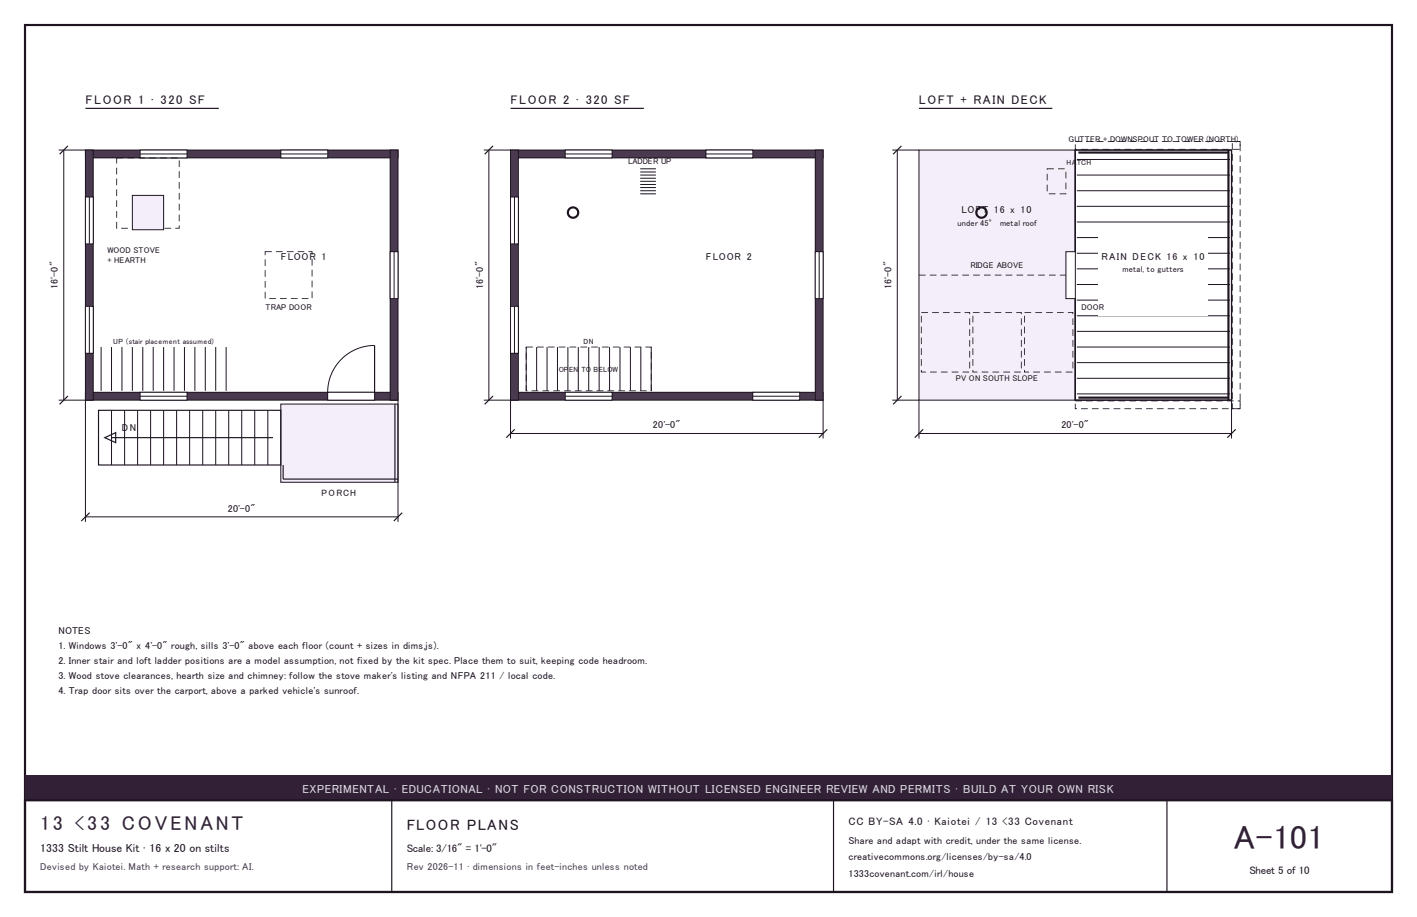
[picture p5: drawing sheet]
<svg xmlns="http://www.w3.org/2000/svg" width="432mm" height="279mm" viewBox="0 0 432 279" stroke-linecap="round" stroke-linejoin="round" font-family="sans-serif">
<path d="M7.6 7.6h416.6v264.2h-416.6z" fill="none" stroke="#1d1420" stroke-width=".66" stroke-linecap="butt"/>
<path d="M7.6 236.2h416.6v7.6h-416.6z" fill="#322036"/>
<path d="M7.6 243.8h416.6v28h-416.6z" fill="none" stroke="#1d1420" stroke-width=".66" stroke-linecap="butt"/>
<path d="M26 33h40.7M119.4 243.8v28M254 243.8v28M355.6 243.8v28" fill="none" stroke="#1d1420" stroke-width=".36"/>
<path d="M26 45.7h95.3v2.4h-95.3z" fill="#4a3a50"/>
<path d="M26 45.7h95.3v2.4h-95.3z" fill="none" stroke="#1d1420" stroke-width=".3"/>
<path d="M26 119.5h95.3v2.4h-95.3z" fill="#4a3a50"/>
<path d="M26 119.5h95.3v2.4h-95.3z" fill="none" stroke="#1d1420" stroke-width=".3"/>
<path d="M26 45.7h2.4v76.2h-2.4z" fill="#4a3a50"/>
<path d="M26 45.7h2.4v76.2h-2.4z" fill="none" stroke="#1d1420" stroke-width=".3"/>
<path d="M118.9 45.7h2.4v76.2h-2.4z" fill="#4a3a50"/>
<path d="M118.9 45.7h2.4v76.2h-2.4z" fill="none" stroke="#1d1420" stroke-width=".3"/>
<path d="M42.7 45.7h14.3v2.4h-14.3z" fill="#fff"/>
<path d="M42.7 45.7h14.3v2.4h-14.3zM42.7 46.9h14.3" fill="none" stroke="#1d1420" stroke-width=".3"/>
<path d="M85.6 45.7h14.3v2.4h-14.3z" fill="#fff"/>
<path d="M85.6 45.7h14.3v2.4h-14.3zM85.6 46.9h14.2" fill="none" stroke="#1d1420" stroke-width=".3"/>
<path d="M42.7 119.5h14.3v2.4h-14.3z" fill="#fff"/>
<path d="M42.7 119.5h14.3v2.4h-14.3zM42.7 120.7h14.3" fill="none" stroke="#1d1420" stroke-width=".3"/>
<path d="M26 60h2.4v14.3h-2.4z" fill="#fff"/>
<path d="M26 60h2.4v14.3h-2.4zM27.2 60v14.3" fill="none" stroke="#1d1420" stroke-width=".3"/>
<path d="M26 93.3h2.4v14.3h-2.4z" fill="#fff"/>
<path d="M26 93.3h2.4v14.3h-2.4zM27.2 93.3v14.3" fill="none" stroke="#1d1420" stroke-width=".3"/>
<path d="M118.9 76.7h2.4v14.3h-2.4z" fill="#fff"/>
<path d="M118.9 76.7h2.4v14.3h-2.4zM120.1 76.7v14.3" fill="none" stroke="#1d1420" stroke-width=".3"/>
<circle cx="45.1" cy="64.8" r="1.57" fill="none" stroke="#1d1420" stroke-width=".66" stroke-linecap="butt"/>
<path d="M99.8 119.5h14.3v2.4h-14.3z" fill="#fff"/>
<path d="M99.8 119.5h14.3v2.4h-14.3zM114.1 105.3a14.3 14.3 0 0 0-14.3 14.2" fill="none" stroke="#1d1420" stroke-width=".3"/>
<path d="M114.1 105.3v14.2" fill="none" stroke="#1d1420" stroke-width=".36"/>
<path d="M38.9 48h2v.2h-2zM42.2 48h2v.2h-2zM45.5 48h2v.2h-2zM48.8 48h2v.2h-2zM52.1 48h2v.2h-2zM54.5 48.9h.2v2h-.2zM54.5 52.2h.2v2h-.2zM54.5 55.5h.2v2h-.2zM54.5 58.8h.2v2h-.2zM54.5 62.1h.2v2h-.2zM54.5 65.4h.2v2h-.2zM53.4 69.4l1.2 .1-.1-.8h.2v1h-1.3zM50.1 69.4h2.1v.3h-2.1zM46.8 69.4h2.1v.3h-2.1zM43.5 69.4h2.1v.3h-2.1zM40.2 69.4h2.1v.3h-2.1zM36.9 69.4h2.1v.3h-2.1zM35.4 67.6h.3v2.1h-.3zM35.4 64.3h.3v2h-.3zM35.4 61h.3v2h-.3zM35.4 57.7h.3v2h-.3zM35.4 54.4h.3v2h-.3zM35.4 51.1h.3v2h-.3zM35.4 48h2.2v.2l-2-.1 .1 1.7h-.3z" fill="#1d1420"/>
<path d="M40.3 59.5h9.6v10.5h-9.6z" fill="#f3eefa"/>
<path d="M40.3 59.5h9.6v10.5h-9.6z" fill="none" stroke="#1d1420" stroke-width=".3"/>
<path d="M84.1 76.6h2v.2h-2zM87.4 76.6h2v.2h-2zM90.7 76.6h2v.2h-2zM94 76.6h1.2v1h-.2l.1-.9-1.1 .1zM95 78.9h.2v2h-.2zM95 82.2h.2v2h-.2zM95 85.5h.2v2h-.2zM95 88.8h.2v2h-.2zM91.9 90.9h2.1v.2h-2.1zM88.6 90.9h2.1v.2h-2.1zM85.3 90.9h2.1v.2h-2.1zM82 90.9h2.1v.2h-2.1zM80.7 88.9h.2v2.1h-.2zM80.7 85.6h.2v2.1h-.2zM80.7 82.3h.2v2.1h-.2zM80.7 79h.2v2.1h-.2zM80.7 76.6h2.1v.2l-2-.1 .1 1h-.2z" fill="#1d1420"/>
<path d="M85.6 123.1h35.7v23.8h-35.7z" fill="#f3eefa"/>
<g fill="none" stroke="#1d1420" stroke-width=".3">
<path d="M17.9 45.7h8.1M19.4 45.7v76.2M30.8 105.7v13.4M34 105.7v13.4M37.2 105.7v13.4M40.3 105.7v13.4M43.5 105.7v13.4M46.7 105.7v13.4M49.9 105.7v13.4M53 105.7v13.4M56.2 105.7v13.4M59.4 105.7v13.4"/>
<path d="M62.6 105.7v13.4M65.7 105.7v13.4M68.9 105.7v13.4M17.9 121.9h8.1v37.1M34 125v16.7M38 125v16.7M41.9 125v16.7M45.9 125v16.7M49.9 125v16.7M53.8 125v16.7M57.8 125v16.7M61.8 125v16.7"/>
<path d="M65.7 125v16.7M69.7 125v16.7M73.7 125v16.7M77.6 125v16.7M81.6 125v16.7M85.6 123.1h35.7v23.8h-35.7zM121.3 121.9v37.1M26 157.5h95.3"/>
</g>
<path d="M155.6 33h40.6M20.7 44.4l-2.5 2.6M20.7 120.6l-2.5 2.6M30 125h55.6v16.7h-55.6zM31.9 133.3l3.4-1.5v3.1zM33.8 133.3h49.4M120.3 123.1v23.8M27.3 156.2l-2.5 2.5M86.3 141.7v4.3h35M122.6 156.2l-2.6 2.5" fill="none" stroke="#1d1420" stroke-width=".36"/>
<path d="M155.6 45.7h95.2v2.4h-95.2z" fill="#4a3a50"/>
<path d="M155.6 45.7h95.2v2.4h-95.2z" fill="none" stroke="#1d1420" stroke-width=".3"/>
<path d="M155.6 119.5h95.2v2.4h-95.2z" fill="#4a3a50"/>
<path d="M155.6 119.5h95.2v2.4h-95.2z" fill="none" stroke="#1d1420" stroke-width=".3"/>
<path d="M155.6 45.7h2.4v76.2h-2.4z" fill="#4a3a50"/>
<path d="M155.6 45.7h2.4v76.2h-2.4z" fill="none" stroke="#1d1420" stroke-width=".3"/>
<path d="M248.4 45.7h2.4v76.2h-2.4z" fill="#4a3a50"/>
<path d="M248.4 45.7h2.4v76.2h-2.4z" fill="none" stroke="#1d1420" stroke-width=".3"/>
<path d="M172.2 45.7h14.3v2.4h-14.3z" fill="#fff"/>
<path d="M172.2 45.7h14.3v2.4h-14.3zM172.2 46.9h14.3" fill="none" stroke="#1d1420" stroke-width=".3"/>
<path d="M215.1 45.7h14.3v2.4h-14.3z" fill="#fff"/>
<path d="M215.1 45.7h14.3v2.4h-14.3zM215.1 46.9h14.3" fill="none" stroke="#1d1420" stroke-width=".3"/>
<path d="M172.2 119.5h14.3v2.4h-14.3z" fill="#fff"/>
<path d="M172.2 119.5h14.3v2.4h-14.3zM172.2 120.7h14.3" fill="none" stroke="#1d1420" stroke-width=".3"/>
<path d="M155.6 60h2.4v14.3h-2.4z" fill="#fff"/>
<path d="M155.6 60h2.4v14.3h-2.4zM156.8 60v14.3" fill="none" stroke="#1d1420" stroke-width=".3"/>
<path d="M155.6 93.3h2.4v14.3h-2.4z" fill="#fff"/>
<path d="M155.6 93.3h2.4v14.3h-2.4zM156.8 93.3v14.3" fill="none" stroke="#1d1420" stroke-width=".3"/>
<path d="M248.4 76.7h2.4v14.3h-2.4z" fill="#fff"/>
<path d="M248.4 76.7h2.4v14.3h-2.4zM249.6 76.7v14.3" fill="none" stroke="#1d1420" stroke-width=".3"/>
<path d="M229.4 119.5h14.3v2.4h-14.3z" fill="#fff"/>
<path d="M229.4 119.5h14.3v2.4h-14.3zM229.4 120.7h14.3" fill="none" stroke="#1d1420" stroke-width=".3"/>
<circle cx="174.6" cy="64.8" r="1.57" fill="none" stroke="#1d1420" stroke-width=".66" stroke-linecap="butt"/>
<path d="M163.7 105.6h2v.3h-2zM167 105.6h2v.3h-2zM170.3 105.6h2v.3h-2zM173.6 105.6h2v.3h-2zM176.9 105.6h2v.3h-2zM180.2 105.6h2v.3h-2zM183.5 105.6h2v.3h-2zM186.8 105.6h2v.3h-2zM190.1 105.6h2v.3h-2zM193.4 105.6h2v.3h-2zM196.7 105.6h1.9v.4h-.3l.2-.3-1.8 .2zM198.3 107.3h.3v2h-.3zM198.3 110.6h.3v2h-.3zM198.3 113.9h.3v2h-.3zM198.3 117.2h.3v2h-.3zM195 118.9h2.1v.3h-2.1zM191.7 118.9h2.1v.3h-2.1zM188.4 118.9h2v.3h-2zM185.1 118.9h2v.3h-2zM181.8 118.9h2v.3h-2zM178.5 118.9h2v.3h-2zM175.2 118.9h2v.3h-2zM171.9 118.9h2v.3h-2zM168.6 118.9h2v.3h-2zM165.3 118.9h2v.3h-2zM162 118.9h2v.3h-2zM160.2 117.4h.3l-.1 1.7 .3-.2v.3h-.5zM160.2 114.1h.3v2.1h-.3zM160.2 110.8h.3v2.1h-.3zM160.2 107.5h.3v2.1h-.3zM160.2 105.6h2.2v.3l-2-.2 .1 .5h-.3z" fill="#1d1420"/>
<g fill="none" stroke="#1d1420" stroke-width=".3">
<path d="M147.4 45.7h8.2M149 45.7v76.2M195.1 51.4h4.8M195.1 52.4h4.8M195.1 53.3h4.8M195.1 54.3h4.8M195.1 55.2h4.8M195.1 56.2h4.8M195.1 57.1h4.8M195.1 58.1h4.8M195.1 59.1h4.8M160.4 105.7v13.4"/>
<path d="M163.5 105.7v13.4M166.7 105.7v13.4M169.9 105.7v13.4M173.1 105.7v13.4M176.2 105.7v13.4M179.4 105.7v13.4M182.6 105.7v13.4M185.8 105.7v13.4M188.9 105.7v13.4M192.1 105.7v13.4M195.3 105.7v13.4M198.5 105.7v13.4"/>
<path d="M147.4 121.9h8.2v11.7M155.6 132.1h95.2M250.8 121.9v11.7"/>
</g>
<path d="M280 33h40.7M150.2 44.4l-2.5 2.6M150.2 120.6l-2.5 2.6M156.8 130.8l-2.5 2.5M252.1 130.8l-2.5 2.5" fill="none" stroke="#1d1420" stroke-width=".36"/>
<path d="M280 45.7h47.7v76.2h-47.7z" fill="#f3eefa"/>
<path d="M280 45.7h47.7v76.2h-47.7z" fill="none" stroke="#1d1420" stroke-width=".3"/>
<path d="M280 83.7h2.1v.2h-2.1zM283.3 83.7h2.1v.2h-2.1zM286.6 83.7h2.1v.2h-2.1zM289.9 83.7h2.1v.2h-2.1zM293.2 83.7h2.1v.2h-2.1zM296.5 83.7h2.1v.2h-2.1zM299.8 83.7h2.1v.2h-2.1zM303.1 83.7h2.1v.2h-2.1zM306.5 83.7h2v.2h-2zM309.8 83.7h2v.2h-2zM313.1 83.7h2v.2h-2zM316.4 83.7h2v.2h-2zM319.7 83.7h2v.2h-2zM323 83.7h2v.2h-2zM326.3 83.7h1.4v.2h-1.4z" fill="#1d1420"/>
<path d="M327.7 45.7h47.6v76.2h-47.6z" fill="none" stroke="#1d1420" stroke-width=".36"/>
<g fill="none" stroke="#1d1420" stroke-width=".3">
<path d="M328.1 48.6h46.7M328.1 53.3h46.7M328.1 58.1h46.7M328.1 62.9h46.7M328.1 67.6h46.7M328.1 72.4h46.7M328.1 77.2h46.7M328.1 81.9h46.7M328.1 86.7h46.7M328.1 91.4h46.7M328.1 96.2h46.7M328.1 101h46.7"/>
<path d="M328.1 105.7h46.7M328.1 110.5h46.7M328.1 115.3h46.7M328.1 120h46.7"/>
</g>
<path d="M334.8 71.5h33.3v24.7h-33.3z" fill="#fff"/>
<path d="M328.6 46.5h45.7M374.3 45.7v76.2M328.6 121.2h45.7" fill="none" stroke="#1d1420" stroke-width=".66" stroke-linecap="butt"/>
<path d="M324.8 76.7h2.9v14.3h-2.9z" fill="#fff"/>
<path d="M324.8 76.7h2.9v14.3h-2.9z" fill="none" stroke="#1d1420" stroke-width=".3"/>
<g fill="#1d1420">
<path d="M284 95.1h2.1v.3h-2.1zM287.4 95.1h2v.3h-2zM290.7 95.1h2v.3h-2zM294 95.1h1.6v.6h-.2l.1-.5-1.5 .2zM295.4 97h.2v2h-.2zM295.4 100.3h.2v2h-.2zM295.4 103.6h.2v2h-.2zM295.4 106.9h.2v2h-.2zM295.4 110.2h.2v2h-.2zM293.3 113.2h2.1v.3h-2.1zM290 113.2h2v.3h-2zM286.7 113.2h2v.3h-2zM283.4 113.2h2v.3h-2zM280.6 112.7h.3l-.2 .7 1.4-.2v.3h-1.5zM280.6 109.4h.3v2.1h-.3zM280.6 106.1h.3v2.1h-.3zM280.6 102.8h.3v2.1h-.3zM280.6 99.5h.3v2h-.3zM280.6 96.2h.3v2h-.3zM280.7 95.1h2.1v.3h-2.1z"/>
<path d="M299.8 95.1h2v.3h-2zM303.1 95.1h2v.3h-2zM306.4 95.1h2v.3h-2zM309.7 95.1h1.7v.6h-.3l.1-.5-1.5 .2zM311.1 97h.3v2h-.3zM311.1 100.3h.3v2h-.3zM311.1 103.6h.3v2h-.3zM311.1 106.9h.3v2h-.3zM311.1 110.2h.3v2h-.3zM309 113.2h2.1v.3h-2.1zM305.7 113.2h2.1v.3h-2.1zM302.4 113.2h2.1v.3h-2.1zM299.1 113.2h2.1v.3h-2.1zM296.3 112.7h.3l-.1 .7 1.4-.2v.3h-1.6zM296.3 109.4h.3v2.1h-.3zM296.3 106.1h.3v2.1h-.3zM296.3 102.8h.3v2.1h-.3zM296.3 99.5h.3v2h-.3zM296.3 96.2h.3v2h-.3zM296.5 95.1h2v.3h-2z"/>
<path d="M315.5 95.1h2v.3h-2zM318.8 95.1h2v.3h-2zM322.1 95.1h2v.3h-2zM325.4 95.1h1.7v.6h-.3l.1-.5-1.5 .2zM326.8 97h.3v2h-.3zM326.8 100.3h.3v2h-.3zM326.8 103.6h.3v2h-.3zM326.8 106.9h.3v2h-.3zM326.8 110.2h.3v2h-.3zM324.8 113.2h2v.3h-2zM321.5 113.2h2v.3h-2zM318.2 113.2h2v.3h-2zM314.9 113.2h2v.3h-2zM312.1 112.7h.2l-.1 .7 1.4-.2v.3h-1.5zM312.1 109.4h.2v2.1h-.2zM312.1 106.1h.2v2.1h-.2zM312.1 102.8h.2v2.1h-.2zM312.1 99.5h.2v2h-.2zM312.1 96.2h.2v2h-.2zM312.2 95.1h2v.3h-2z"/>
<path d="M331 43h2v.2h-2zM334.3 43h2v.2h-2zM337.6 43h2v.2h-2zM340.9 43h2v.2h-2zM344.2 43h2v.2h-2zM347.5 43h2v.2h-2zM350.8 43h2v.2h-2zM354.1 43h2v.2h-2zM357.4 43h2v.2h-2zM360.7 43h2v.2h-2zM364 43h2v.2h-2zM367.3 43h2v.2h-2zM370.6 43h2v.2h-2zM373.9 43h2v.2h-2zM377.2 43h.8v1.4h-.2l.1-1.3-.7 .1zM375.7 45.4h2v.2h-2zM372.4 45.4h2v.2h-2zM369.1 45.4h2v.2h-2zM365.8 45.4h2v.2h-2zM362.5 45.4h2v.2h-2zM359.2 45.4h2v.2h-2zM355.9 45.4h2v.2h-2zM352.6 45.4h2v.2h-2zM349.3 45.4h2v.2h-2zM345.9 45.4h2.1v.2h-2.1zM342.6 45.4h2.1v.2h-2.1zM339.3 45.4h2.1v.2h-2.1zM336 45.4h2.1v.2h-2.1zM332.7 45.4h2.1v.2h-2.1zM329.4 45.4h2.1v.2h-2.1zM327.5 44h.3l-.1 1.5 .5-.1v.2h-.7zM327.7 43h2v.2h-2z"/>
<path d="M331 122h2v.3h-2zM334.3 122h2v.3h-2zM337.6 122h2v.3h-2zM340.9 122h2v.3h-2zM344.2 122h2v.3h-2zM347.5 122h2v.3h-2zM350.8 122h2v.3h-2zM354.1 122h2v.3h-2zM357.4 122h2v.3h-2zM360.7 122h2v.3h-2zM364 122h2v.3h-2zM367.3 122h2v.3h-2zM370.6 122h2v.3h-2zM373.9 122h2v.3h-2zM377.2 122h.8v1.5h-.2l.1-1.4-.7 .2zM375.7 124.4h2v.3h-2zM372.4 124.4h2v.3h-2zM369.1 124.4h2v.3h-2zM365.8 124.4h2v.3h-2zM362.5 124.4h2v.3h-2zM359.2 124.4h2v.3h-2zM355.9 124.4h2v.3h-2zM352.6 124.4h2v.3h-2zM349.3 124.4h2v.3h-2zM345.9 124.4h2.1v.3h-2.1zM342.6 124.4h2.1v.3h-2.1zM339.3 124.4h2.1v.3h-2.1zM336 124.4h2.1v.3h-2.1zM332.7 124.4h2.1v.3h-2.1zM329.4 124.4h2.1v.3h-2.1zM327.5 123h.3l-.1 1.5 .5-.1v.3h-.7zM327.7 122h2v.3h-2z"/>
<path d="M377.8 44h.2v2.1h-.2zM377.8 47.3h.2v2.1h-.2zM377.8 50.6h.2v2.1h-.2zM377.8 53.9h.2v2.1h-.2zM377.8 57.2h.2v2.1h-.2zM377.8 60.5h.2v2.1h-.2zM377.8 63.8h.2v2.1h-.2zM377.8 67.1h.2v2.1h-.2zM377.8 70.4h.2v2.1h-.2zM377.8 73.7h.2v2.1h-.2zM377.8 77h.2v2.1h-.2zM377.8 80.3h.2v2.1h-.2zM377.8 83.6h.2v2.1h-.2zM377.8 86.9h.2v2.1h-.2zM377.8 90.2h.2v2.1h-.2zM377.8 93.5h.2v2.1h-.2zM377.8 96.9h.2v2h-.2zM377.8 100.2h.2v2h-.2zM377.8 103.5h.2v2h-.2zM377.8 106.8h.2v2h-.2zM377.8 110.1h.2v2h-.2zM377.8 113.4h.2v2h-.2zM377.8 116.7h.2v2h-.2zM377.8 120h.2v2h-.2zM377.8 123.3h.2v1.4h-.9v-.3l.8 .1zM375.4 122.9h.2l-.1 1.6 .4-.1v.3h-.5zM375.4 119.6h.2v2h-.2zM375.4 116.3h.2v2h-.2zM375.4 113h.2v2h-.2zM375.4 109.7h.2v2h-.2zM375.4 106.3h.2v2.1h-.2zM375.4 103h.2v2.1h-.2zM375.4 99.7h.2v2.1h-.2zM375.4 96.4h.2v2.1h-.2zM375.4 93.1h.2v2.1h-.2zM375.4 89.8h.2v2.1h-.2zM375.4 86.5h.2v2.1h-.2zM375.4 83.2h.2v2.1h-.2zM375.4 79.9h.2v2.1h-.2zM375.4 76.6h.2v2.1h-.2zM375.4 73.3h.2v2.1h-.2zM375.4 70h.2v2.1h-.2zM375.4 66.7h.2v2.1h-.2zM375.4 63.4h.2v2.1h-.2zM375.4 60.1h.2v2.1h-.2zM375.4 56.8h.2v2.1h-.2zM375.4 53.5h.2v2h-.2zM375.4 50.2h.2v2h-.2zM375.4 46.9h.2v2h-.2zM375.4 43.6h.2v2h-.2zM375.5 43h2v.2h-2z"/>
</g>
<circle cx="299.1" cy="64.8" r="1.57" fill="none" stroke="#1d1420" stroke-width=".66" stroke-linecap="butt"/>
<path d="M322.4 51.3h2v.3h-2zM324.7 52.3h.2v2.1h-.2zM324.7 55.6h.2v2.1h-.2zM322.9 58.9h2v.3h-2zM319.6 58.9h2v.3h-2zM319 56.3h.2v2h-.2zM319 53h.2v2h-.2zM319 51.3h2.1v.3l-2-.2 .1 .3h-.2z" fill="#1d1420"/>
<path d="M271.9 45.7h8.1M273.4 45.7v76.2M271.9 121.9h8.1v11.7M280 132.1h95.3M375.3 121.9v11.7" fill="none" stroke="#1d1420" stroke-width=".3"/>
<path d="M274.7 44.4l-2.5 2.6M274.7 120.6l-2.5 2.6M281.3 130.8l-2.5 2.5M376.6 130.8l-2.6 2.5" fill="none" stroke="#1d1420" stroke-width=".36"/>
<text font-size="10.2" fill="#322036" x="376" y="258.6">A-101</text>
<text font-size="6.1" fill="#322036" x="12.2" y="253">13 &lt;33 COVENANT</text>
<text font-size="4.6" fill="#1d1420" x="123.9" y="253">FLOOR PLANS</text>
<g font-size="3.8" fill="#1d1420">
<text x="26" y="31.8">FLOOR 1 · 320 SF</text>
<text x="155.6" y="31.8">FLOOR 2 · 320 SF</text>
<text x="280" y="31.8">LOFT + RAIN DECK</text>
</g>
<text font-size="3.6" fill="#e0ccf8" x="92.2" y="241.6">EXPERIMENTAL · EDUCATIONAL · NOT FOR CONSTRUCTION WITHOUT LICENSED ENGINEER REVIEW AND PERMITS · BUILD AT YOUR OWN RISK</text>
<text font-size="3.6" fill="#1d1420" x="12.2" y="259.6">1333 Stilt House Kit · 16 x 20 on stilts</text>
<g font-size="3.3" fill="#1d1420">
<text x="258.6" y="251.5">CC BY-SA 4.0 · Kaiotei / 13 &lt;33 Covenant</text>
<text x="123.9" y="259.6">Scale: 3/16&quot; = 1'-0&quot;</text>
<text x="380.8" y="266.2">Sheet 5 of 10</text>
</g>
<g font-size="3" fill="#1d1420">
<text x="293" y="64.8">LOFT 16 x 10</text>
<text x="85.6" y="79.1">FLOOR 1</text>
<text x="215.1" y="79.1">FLOOR 2</text>
<text x="335.6" y="79.1">RAIN DECK 16 x 10</text>
<text x="17.7" y="88.1" transform="rotate(-90 17.7 88.1)">16'-0&quot;</text>
<text x="147.2" y="88.1" transform="rotate(-90 147.2 88.1)">16'-0&quot;</text>
<text x="271.7" y="88.1" transform="rotate(-90 271.7 88.1)">16'-0&quot;</text>
<text x="37.2" y="131.3">DN</text>
<text x="199" y="130.6">20'-0&quot;</text>
<text x="323.4" y="130.6">20'-0&quot;</text>
<text x="69.4" y="156">20'-0&quot;</text>
<text x="17.8" y="193">NOTES</text>
<text x="17.8" y="197.6">1. Windows 3'-0&quot; x 4'-0&quot; rough, sills 3'-0&quot; above each floor (count + sizes in dims.js).</text>
<text x="17.8" y="202.2">2. Inner stair and loft ladder positions are a model assumption, not fixed by the kit spec. Place them to suit, keeping code headroom.</text>
<text x="17.8" y="206.8">3. Wood stove clearances, hearth size and chimney: follow the stove maker's listing and NFPA 211 / local code.</text>
<text x="17.8" y="211.3">4. Trap door sits over the carport, above a parked vehicle's sunroof.</text>
<text x="258.6" y="257">Share and adapt with credit, under the same license.</text>
<text x="258.6" y="262.1">creativecommons.org/licenses/by-sa/4.0</text>
<text x="258.6" y="267.2">1333covenant.com/irl/house</text>
</g>
<g font-size="3" fill="#4a3a50">
<text x="12.2" y="265.2">Devised by Kaiotei. Math + research support: AI.</text>
<text x="123.9" y="265.2">Rev 2026-11 · dimensions in feet-inches unless noted</text>
</g>
<text font-size="2.8" fill="#1d1420" x="98" y="151">PORCH</text>
<g font-size="2.5" fill="#1d1420">
<text x="325.6" y="43.2">GUTTER + DOWNSPOUT TO TOWER (NORTH)</text>
<text x="191.4" y="49.9">LADDER UP</text>
<text x="291.8" y="68.8">under 45° metal roof</text>
<text x="32.7" y="77.2">WOOD STOVE</text>
<text x="32.7" y="80.2">+ HEARTH</text>
<text x="295.8" y="81.8">RIDGE ABOVE</text>
<text x="342.1" y="82.9">metal, to gutters</text>
<text x="80.9" y="94.5">TRAP DOOR</text>
<text x="329.6" y="94.5">DOO</text>
<text x="334.9" y="94.5">R</text>
<text x="291.3" y="116.2">PV ON SOUTH SLOPE</text>
</g>
<g font-size="2.3" fill="#1d1420">
<text x="325" y="50.4">HA</text>
<text x="328.2" y="50.4">TCH</text>
<text x="34.5" y="104.7">UP (stair placement assumed)</text>
<text x="177.8" y="104.7">DN</text>
<text x="170.3" y="113.4">OP</text>
<text x="173.4" y="113.4">EN</text>
<text x="177.2" y="113.4">TO BELOW</text>
</g>
</svg>
